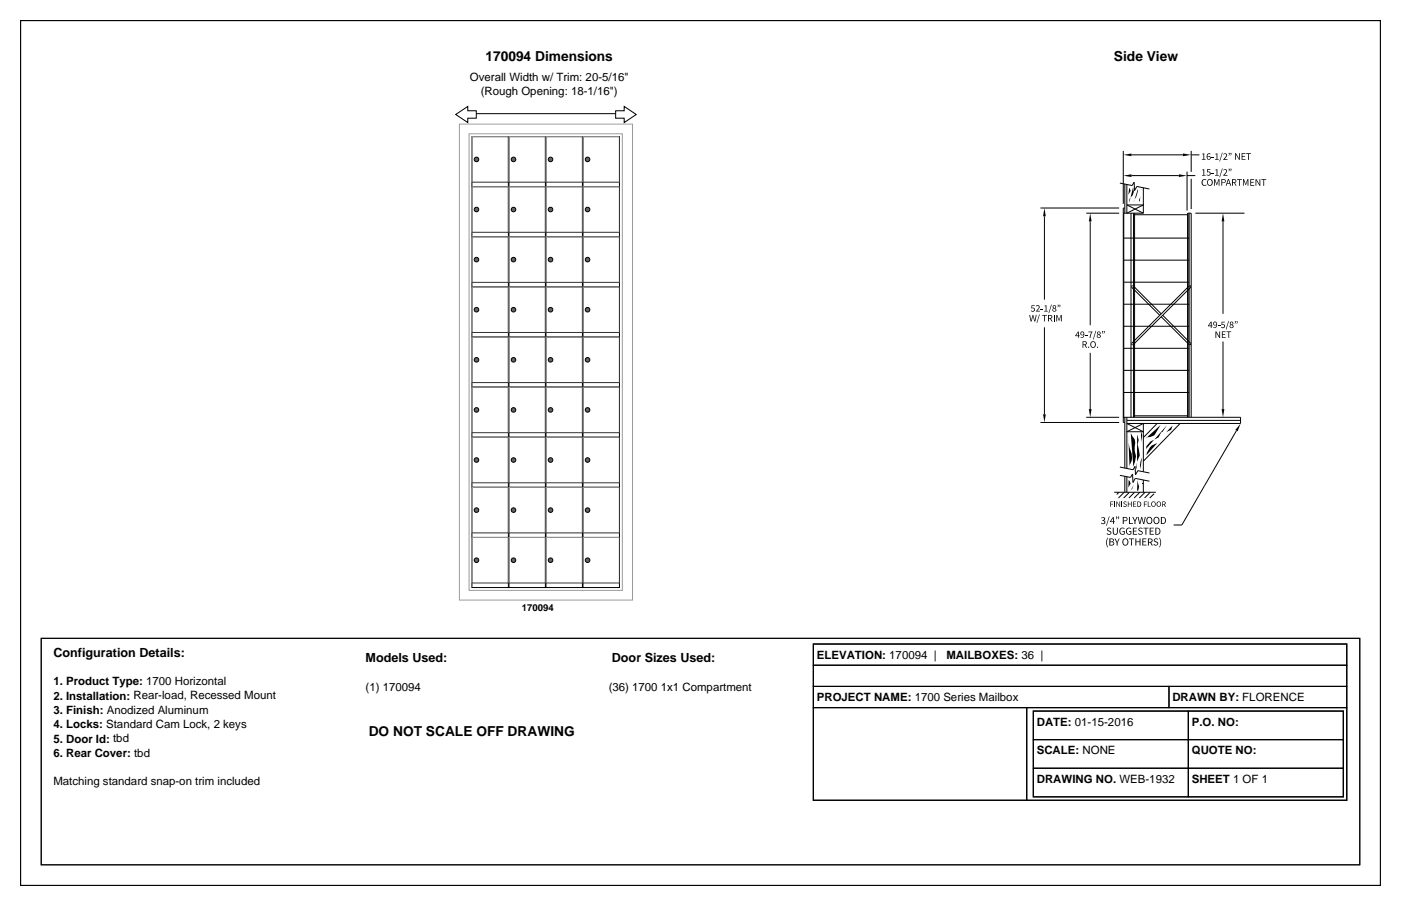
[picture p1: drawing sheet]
<svg xmlns="http://www.w3.org/2000/svg" width="432mm" height="279mm" viewBox="0 0 432 279" stroke-linecap="round" stroke-linejoin="round" font-family="sans-serif">
<path d="M12.7 196.8h406.4v69.9h-406.4z" fill="none" stroke="#000" stroke-width=".31"/>
<g fill="none" stroke="#000" stroke-width=".35">
<path d="M6.3 6.4h419.1v266.6h-419.1zM250.7 198.6h164.4v48.2h-164.4zM250.7 198.6h164.4v6.6h-164.4zM250.7 218.2h65.7v28.6h-65.7zM250.7 211.7h109.6v6.5h-109.6zM250.7 205.2h164.4v6.5h-164.4zM316.4 218.2h98.7v28.6h-98.7zM318.5 219.3h95.5v26.4h-95.5zM318.5 219.3h47.8v8.8h-47.8zM360.3 211.7h54.8v6.5h-54.8zM366.3 219.3h47.7v8.8h-47.7zM318.5 236.9h47.8v8.8h-47.8z"/>
<path d="M318.5 228.1h47.8v8.8h-47.8zM366.3 236.9h47.7v8.8h-47.7zM366.3 228.1h47.7v8.8h-47.7z"/>
</g>
<g fill="#fff" stroke="#000" stroke-width=".31">
<path d="M140.5 35.3l3.7-2.5v1.4h2.6v2.3h-2.6v1.3z"/>
<path d="M189.7 34.2h2.7v-1.4l3.7 2.5-3.7 2.5v-1.3h-2.7z"/>
</g>
<path d="M146.8 35.1h42.9" fill="none" stroke="#000" stroke-width=".31"/>
<path d="M145.5 42.1h11.2v15.5h-11.2z" fill="#fff" stroke="#000" stroke-width=".31"/>
<path d="M156.7 42.1h-11.2v14.1" fill="none" stroke="#999" stroke-width=".31"/>
<path d="M156.7 42.1v14.1h-11.2" fill="none" stroke="#333" stroke-width=".31"/>
<circle cx="146.9" cy="49.2" r=".7" fill="#666" stroke="#000" stroke-width=".31"/>
<path d="M156.9 42.1h11.2v15.5h-11.2z" fill="#fff" stroke="#000" stroke-width=".31"/>
<path d="M168.1 42.1h-11.2v14.1" fill="none" stroke="#999" stroke-width=".31"/>
<path d="M168.1 42.1v14.1h-11.2" fill="none" stroke="#333" stroke-width=".31"/>
<circle cx="158.3" cy="49.2" r=".7" fill="#666" stroke="#000" stroke-width=".31"/>
<path d="M168.3 42.1h11.2v15.5h-11.2z" fill="#fff" stroke="#000" stroke-width=".31"/>
<path d="M179.5 42.1h-11.2v14.1" fill="none" stroke="#999" stroke-width=".31"/>
<path d="M179.5 42.1v14.1h-11.2" fill="none" stroke="#333" stroke-width=".31"/>
<circle cx="169.7" cy="49.2" r=".7" fill="#666" stroke="#000" stroke-width=".31"/>
<path d="M179.7 42.1h11.2v15.5h-11.2z" fill="#fff" stroke="#000" stroke-width=".31"/>
<path d="M190.9 42.1h-11.2v14.1" fill="none" stroke="#999" stroke-width=".31"/>
<path d="M190.9 42.1v14.1h-11.2" fill="none" stroke="#333" stroke-width=".31"/>
<circle cx="181.1" cy="49.2" r=".7" fill="#666" stroke="#000" stroke-width=".31"/>
<path d="M145.5 57.6h11.2v15.4h-11.2z" fill="#fff" stroke="#000" stroke-width=".31"/>
<path d="M156.7 57.6h-11.2v14" fill="none" stroke="#999" stroke-width=".31"/>
<path d="M156.7 57.6v14h-11.2" fill="none" stroke="#333" stroke-width=".31"/>
<circle cx="146.9" cy="64.6" r=".7" fill="#666" stroke="#000" stroke-width=".31"/>
<path d="M156.9 57.6h11.2v15.4h-11.2z" fill="#fff" stroke="#000" stroke-width=".31"/>
<path d="M168.1 57.6h-11.2v14" fill="none" stroke="#999" stroke-width=".31"/>
<path d="M168.1 57.6v14h-11.2" fill="none" stroke="#333" stroke-width=".31"/>
<circle cx="158.3" cy="64.6" r=".7" fill="#666" stroke="#000" stroke-width=".31"/>
<path d="M168.3 57.6h11.2v15.4h-11.2z" fill="#fff" stroke="#000" stroke-width=".31"/>
<path d="M179.5 57.6h-11.2v14" fill="none" stroke="#999" stroke-width=".31"/>
<path d="M179.5 57.6v14h-11.2" fill="none" stroke="#333" stroke-width=".31"/>
<circle cx="169.7" cy="64.6" r=".7" fill="#666" stroke="#000" stroke-width=".31"/>
<path d="M179.7 57.6h11.2v15.4h-11.2z" fill="#fff" stroke="#000" stroke-width=".31"/>
<path d="M190.9 57.6h-11.2v14" fill="none" stroke="#999" stroke-width=".31"/>
<path d="M190.9 57.6v14h-11.2" fill="none" stroke="#333" stroke-width=".31"/>
<circle cx="181.1" cy="64.6" r=".7" fill="#666" stroke="#000" stroke-width=".31"/>
<path d="M145.5 73h11.2v15.5h-11.2z" fill="#fff" stroke="#000" stroke-width=".31"/>
<path d="M156.7 73h-11.2v14.1" fill="none" stroke="#999" stroke-width=".31"/>
<path d="M156.7 73v14.1h-11.2" fill="none" stroke="#333" stroke-width=".31"/>
<circle cx="146.9" cy="80.1" r=".7" fill="#666" stroke="#000" stroke-width=".31"/>
<path d="M156.9 73h11.2v15.5h-11.2z" fill="#fff" stroke="#000" stroke-width=".31"/>
<path d="M168.1 73h-11.2v14.1" fill="none" stroke="#999" stroke-width=".31"/>
<path d="M168.1 73v14.1h-11.2" fill="none" stroke="#333" stroke-width=".31"/>
<circle cx="158.3" cy="80.1" r=".7" fill="#666" stroke="#000" stroke-width=".31"/>
<path d="M168.3 73h11.2v15.5h-11.2z" fill="#fff" stroke="#000" stroke-width=".31"/>
<path d="M179.5 73h-11.2v14.1" fill="none" stroke="#999" stroke-width=".31"/>
<path d="M179.5 73v14.1h-11.2" fill="none" stroke="#333" stroke-width=".31"/>
<circle cx="169.7" cy="80.1" r=".7" fill="#666" stroke="#000" stroke-width=".31"/>
<path d="M179.7 73h11.2v15.5h-11.2z" fill="#fff" stroke="#000" stroke-width=".31"/>
<path d="M190.9 73h-11.2v14.1" fill="none" stroke="#999" stroke-width=".31"/>
<path d="M190.9 73v14.1h-11.2" fill="none" stroke="#333" stroke-width=".31"/>
<circle cx="181.1" cy="80.1" r=".7" fill="#666" stroke="#000" stroke-width=".31"/>
<path d="M145.5 88.5h11.2v15.4h-11.2z" fill="#fff" stroke="#000" stroke-width=".31"/>
<path d="M156.7 88.5h-11.2v14" fill="none" stroke="#999" stroke-width=".31"/>
<path d="M156.7 88.5v14h-11.2" fill="none" stroke="#333" stroke-width=".31"/>
<circle cx="146.9" cy="95.5" r=".7" fill="#666" stroke="#000" stroke-width=".31"/>
<path d="M156.9 88.5h11.2v15.4h-11.2z" fill="#fff" stroke="#000" stroke-width=".31"/>
<path d="M168.1 88.5h-11.2v14" fill="none" stroke="#999" stroke-width=".31"/>
<path d="M168.1 88.5v14h-11.2" fill="none" stroke="#333" stroke-width=".31"/>
<circle cx="158.3" cy="95.5" r=".7" fill="#666" stroke="#000" stroke-width=".31"/>
<path d="M168.3 88.5h11.2v15.4h-11.2z" fill="#fff" stroke="#000" stroke-width=".31"/>
<path d="M179.5 88.5h-11.2v14" fill="none" stroke="#999" stroke-width=".31"/>
<path d="M179.5 88.5v14h-11.2" fill="none" stroke="#333" stroke-width=".31"/>
<circle cx="169.7" cy="95.5" r=".7" fill="#666" stroke="#000" stroke-width=".31"/>
<path d="M179.7 88.5h11.2v15.4h-11.2z" fill="#fff" stroke="#000" stroke-width=".31"/>
<path d="M190.9 88.5h-11.2v14" fill="none" stroke="#999" stroke-width=".31"/>
<path d="M190.9 88.5v14h-11.2" fill="none" stroke="#333" stroke-width=".31"/>
<circle cx="181.1" cy="95.5" r=".7" fill="#666" stroke="#000" stroke-width=".31"/>
<path d="M145.5 103.9h11.2v15.5h-11.2z" fill="#fff" stroke="#000" stroke-width=".31"/>
<path d="M156.7 103.9h-11.2v14.1" fill="none" stroke="#999" stroke-width=".31"/>
<path d="M156.7 103.9v14.1h-11.2" fill="none" stroke="#333" stroke-width=".31"/>
<circle cx="146.9" cy="111" r=".7" fill="#666" stroke="#000" stroke-width=".31"/>
<path d="M156.9 103.9h11.2v15.5h-11.2z" fill="#fff" stroke="#000" stroke-width=".31"/>
<path d="M168.1 103.9h-11.2v14.1" fill="none" stroke="#999" stroke-width=".31"/>
<path d="M168.1 103.9v14.1h-11.2" fill="none" stroke="#333" stroke-width=".31"/>
<circle cx="158.3" cy="111" r=".7" fill="#666" stroke="#000" stroke-width=".31"/>
<path d="M168.3 103.9h11.2v15.5h-11.2z" fill="#fff" stroke="#000" stroke-width=".31"/>
<path d="M179.5 103.9h-11.2v14.1" fill="none" stroke="#999" stroke-width=".31"/>
<path d="M179.5 103.9v14.1h-11.2" fill="none" stroke="#333" stroke-width=".31"/>
<circle cx="169.7" cy="111" r=".7" fill="#666" stroke="#000" stroke-width=".31"/>
<path d="M179.7 103.9h11.2v15.5h-11.2z" fill="#fff" stroke="#000" stroke-width=".31"/>
<path d="M190.9 103.9h-11.2v14.1" fill="none" stroke="#999" stroke-width=".31"/>
<path d="M190.9 103.9v14.1h-11.2" fill="none" stroke="#333" stroke-width=".31"/>
<circle cx="181.1" cy="111" r=".7" fill="#666" stroke="#000" stroke-width=".31"/>
<path d="M145.5 119.4h11.2v15.4h-11.2z" fill="#fff" stroke="#000" stroke-width=".31"/>
<path d="M156.7 119.4h-11.2v14" fill="none" stroke="#999" stroke-width=".31"/>
<path d="M156.7 119.4v14h-11.2" fill="none" stroke="#333" stroke-width=".31"/>
<circle cx="146.9" cy="126.4" r=".7" fill="#666" stroke="#000" stroke-width=".31"/>
<path d="M156.9 119.4h11.2v15.4h-11.2z" fill="#fff" stroke="#000" stroke-width=".31"/>
<path d="M168.1 119.4h-11.2v14" fill="none" stroke="#999" stroke-width=".31"/>
<path d="M168.1 119.4v14h-11.2" fill="none" stroke="#333" stroke-width=".31"/>
<circle cx="158.3" cy="126.4" r=".7" fill="#666" stroke="#000" stroke-width=".31"/>
<path d="M168.3 119.4h11.2v15.4h-11.2z" fill="#fff" stroke="#000" stroke-width=".31"/>
<path d="M179.5 119.4h-11.2v14" fill="none" stroke="#999" stroke-width=".31"/>
<path d="M179.5 119.4v14h-11.2" fill="none" stroke="#333" stroke-width=".31"/>
<circle cx="169.7" cy="126.4" r=".7" fill="#666" stroke="#000" stroke-width=".31"/>
<path d="M179.7 119.4h11.2v15.4h-11.2z" fill="#fff" stroke="#000" stroke-width=".31"/>
<path d="M190.9 119.4h-11.2v14" fill="none" stroke="#999" stroke-width=".31"/>
<path d="M190.9 119.4v14h-11.2" fill="none" stroke="#333" stroke-width=".31"/>
<circle cx="181.1" cy="126.4" r=".7" fill="#666" stroke="#000" stroke-width=".31"/>
<path d="M145.5 134.8h11.2v15.5h-11.2z" fill="#fff" stroke="#000" stroke-width=".31"/>
<path d="M156.7 134.8h-11.2v14.1" fill="none" stroke="#999" stroke-width=".31"/>
<path d="M156.7 134.8v14.1h-11.2" fill="none" stroke="#333" stroke-width=".31"/>
<circle cx="146.9" cy="141.9" r=".7" fill="#666" stroke="#000" stroke-width=".31"/>
<path d="M156.9 134.8h11.2v15.5h-11.2z" fill="#fff" stroke="#000" stroke-width=".31"/>
<path d="M168.1 134.8h-11.2v14.1" fill="none" stroke="#999" stroke-width=".31"/>
<path d="M168.1 134.8v14.1h-11.2" fill="none" stroke="#333" stroke-width=".31"/>
<circle cx="158.3" cy="141.9" r=".7" fill="#666" stroke="#000" stroke-width=".31"/>
<path d="M168.3 134.8h11.2v15.5h-11.2z" fill="#fff" stroke="#000" stroke-width=".31"/>
<path d="M179.5 134.8h-11.2v14.1" fill="none" stroke="#999" stroke-width=".31"/>
<path d="M179.5 134.8v14.1h-11.2" fill="none" stroke="#333" stroke-width=".31"/>
<circle cx="169.7" cy="141.9" r=".7" fill="#666" stroke="#000" stroke-width=".31"/>
<path d="M179.7 134.8h11.2v15.5h-11.2z" fill="#fff" stroke="#000" stroke-width=".31"/>
<path d="M190.9 134.8h-11.2v14.1" fill="none" stroke="#999" stroke-width=".31"/>
<path d="M190.9 134.8v14.1h-11.2" fill="none" stroke="#333" stroke-width=".31"/>
<circle cx="181.1" cy="141.9" r=".7" fill="#666" stroke="#000" stroke-width=".31"/>
<path d="M145.5 150.3h11.2v15.4h-11.2z" fill="#fff" stroke="#000" stroke-width=".31"/>
<path d="M156.7 150.3h-11.2v14" fill="none" stroke="#999" stroke-width=".31"/>
<path d="M156.7 150.3v14h-11.2" fill="none" stroke="#333" stroke-width=".31"/>
<circle cx="146.9" cy="157.3" r=".7" fill="#666" stroke="#000" stroke-width=".31"/>
<path d="M156.9 150.3h11.2v15.4h-11.2z" fill="#fff" stroke="#000" stroke-width=".31"/>
<path d="M168.1 150.3h-11.2v14" fill="none" stroke="#999" stroke-width=".31"/>
<path d="M168.1 150.3v14h-11.2" fill="none" stroke="#333" stroke-width=".31"/>
<circle cx="158.3" cy="157.3" r=".7" fill="#666" stroke="#000" stroke-width=".31"/>
<path d="M168.3 150.3h11.2v15.4h-11.2z" fill="#fff" stroke="#000" stroke-width=".31"/>
<path d="M179.5 150.3h-11.2v14" fill="none" stroke="#999" stroke-width=".31"/>
<path d="M179.5 150.3v14h-11.2" fill="none" stroke="#333" stroke-width=".31"/>
<circle cx="169.7" cy="157.3" r=".7" fill="#666" stroke="#000" stroke-width=".31"/>
<path d="M179.7 150.3h11.2v15.4h-11.2z" fill="#fff" stroke="#000" stroke-width=".31"/>
<path d="M190.9 150.3h-11.2v14" fill="none" stroke="#999" stroke-width=".31"/>
<path d="M190.9 150.3v14h-11.2" fill="none" stroke="#333" stroke-width=".31"/>
<circle cx="181.1" cy="157.3" r=".7" fill="#666" stroke="#000" stroke-width=".31"/>
<path d="M145.5 165.7h11.2v15.5h-11.2z" fill="#fff" stroke="#000" stroke-width=".31"/>
<path d="M156.7 165.7h-11.2v14.1" fill="none" stroke="#999" stroke-width=".31"/>
<path d="M156.7 165.7v14.1h-11.2" fill="none" stroke="#333" stroke-width=".31"/>
<circle cx="146.9" cy="172.8" r=".7" fill="#666" stroke="#000" stroke-width=".31"/>
<path d="M156.9 165.7h11.2v15.5h-11.2z" fill="#fff" stroke="#000" stroke-width=".31"/>
<path d="M168.1 165.7h-11.2v14.1" fill="none" stroke="#999" stroke-width=".31"/>
<path d="M168.1 165.7v14.1h-11.2" fill="none" stroke="#333" stroke-width=".31"/>
<circle cx="158.3" cy="172.8" r=".7" fill="#666" stroke="#000" stroke-width=".31"/>
<path d="M168.3 165.7h11.2v15.5h-11.2z" fill="#fff" stroke="#000" stroke-width=".31"/>
<path d="M179.5 165.7h-11.2v14.1" fill="none" stroke="#999" stroke-width=".31"/>
<path d="M179.5 165.7v14.1h-11.2" fill="none" stroke="#333" stroke-width=".31"/>
<circle cx="169.7" cy="172.8" r=".7" fill="#666" stroke="#000" stroke-width=".31"/>
<path d="M179.7 165.7h11.2v15.5h-11.2z" fill="#fff" stroke="#000" stroke-width=".31"/>
<path d="M190.9 165.7h-11.2v14.1" fill="none" stroke="#999" stroke-width=".31"/>
<path d="M190.9 165.7v14.1h-11.2" fill="none" stroke="#333" stroke-width=".31"/>
<circle cx="181.1" cy="172.8" r=".7" fill="#666" stroke="#000" stroke-width=".31"/>
<path d="M141.6 38.3h53.4v146.8h-53.4zM144.6 41.3h47.2v140.8h-47.2z" fill="none" stroke="#999" stroke-width=".31"/>
<g fill="#000">
<path d="M348 57.9l.5 .9-.7 1.3zM346.2 47.8l2.5-.5v.9zM346.2 54.2l2.5-.4v.8zM349.2 57.8l.3 1.3-.4 1.1-.9 1-.2 1.3zM350.7 58.4a5.1 5.1 0 0 1-1.2 3.4l-.1 .6zM351.9 58.3l.1 .8zM363.3 53.8l2.6 .4-2.6 .4zM364.6 47.3l2.5 .5-2.5 .4zM370.5 47.4l.6-.1v1.8h.5v.2h-1.2v-.2h.5v-1.5h-.4zM370.5 52.3l.6-.1v1.8h.5v.2h-1.2v-.2h.5v-1.5h-.4zM370.6 55.5l.7-.3 .5 .2-.2 .1a.76 .76 0 0 0-1 .8 .76 .76 0 0 0 1 .7h.3a.94 .94 0 0 1-1.3 .1 .94 .94 0 0 1-.2-1.3zM372.1 52.2h1v.2h-.8l-.1 .6a.69 .69 0 0 1 .9 .4 .69 .69 0 0 1-.3 .9 .69 .69 0 0 1-.9-.4v-.1a.47 .47 0 0 0 .7 .2 .47 .47 0 0 0 .2-.6 .47 .47 0 0 0-.7-.2z"/>
<path d="M373.4 48.4h.7v.2h-.7zM373.4 53.3h.7v.2h-.7zM374.2 55.2h.3l.5 1.5 .5-1.5h.4v2.1h-.3v-1.8l-.5 1.6-.7-1.6v1.8h-.2zM374.6 47.4l.6-.1v1.8h.4v.2h-1.1v-.2h.5v-1.5h-.4zM374.6 52.3l.6-.1v1.8h.4v.2h-1.1v-.2h.5v-1.5h-.4zM376.7 47.1h.1l-.8 2.7h-.2zM376.7 52h.1l-.8 2.7h-.2zM377 47.6a.66 .66 0 0 1 1-.2 .66 .66 0 0 1 0 1l-.6 .7h.9v.2h-1.3l.9-1.4-.1-.4zM377 52.5a.66 .66 0 0 1 1-.2 .66 .66 0 0 1 0 1l-.6 .7h.9v.2h-1.3l.9-1.5-.1-.3zM380.7 47.2h.2l1 1.7v-1.7h.2v2.1h-.2l-1-1.7v1.7h-.3zM381.3 55.2h1.4v.3h-.6v1.8h-.2v-1.8h-.6zM382.7 47.2h1.1v.3h-.9v.6h.8v.2h-.8v.8h1v.2h-1.2z"/>
<path d="M383.1 55.2h.3l.5 1.5 .6-1.5h.3v2.1h-.3l.1-1.8-.6 1.6-.7-1.6v1.8h-.2zM384.1 47.2h1.4v.3h-.6v1.8h-.2v-1.8h-.6zM385.3 55.2h1.2v.3h-.9v.6h.8v.2h-.8v.8h1v.2h-1.2zM387 55.2h.2l1 1.7v-1.7h.2v2.1h-.2l-1-1.7v1.7h-.2zM388.8 55.2h1.5v.3h-.7v1.8h-.2v-1.8h-.6zM321.9 64.2l.4 2.5h-.8zM336 65.7l.4 2.6h-.8zM351.4 60.6l-.1 1.7-.3-.6zM376.9 65.7l.5 2.6h-.9zM317.2 97.1h.3l.3 1.8 .4-1.8h.3l.4 1.8 .4-1.8h.2l-.4 2h-.3l-.4-1.6-.4 1.6h-.3zM317.9 94.2h1v.2h-.8v.5a.68 .68 0 0 1 .8 .4 .68 .68 0 0 1-.3 .9 .68 .68 0 0 1-.9-.3l.1-.2a.45 .45 0 0 0 .6 .3 .45 .45 0 0 0 .3-.7 .45 .45 0 0 0-.7-.1zM319.3 94.4a.64 .64 0 0 1 .9-.2 .64 .64 0 0 1 0 1l-.6 .7h.9v.2h-1.2l.9-1.4-.2-.3-.6 .1z"/>
<path d="M320.3 97h.2l-.8 2.6h-.2zM320.8 95.2h.7v.2h-.7zM321.2 97.1h1.5v.2h-.6v1.8h-.3v-1.8h-.6zM321.9 94.3l.6-.2v1.8h.4v.2h-1.1v-.2h.5v-1.5zM324 93.9h.2l-.8 2.7h-.2zM324.8 97.1h.2v2h-.2zM325.6 97.1h.3l.5 1.5 .5-1.5h.3v2h-.2v-1.7l-.5 1.5-.7-1.5v1.7h-.2zM348.8 88.1h.4l-.4 .4zM366.6 88.1h.4v.4zM378.6 99h.2l-.8 2.6h-.2zM334.5 103.3h.7v.2h-.7zM335.4 107h.2v.2h-.2z"/>
<path d="M335.4 102.3h1.3l-.6 1.9h-.3l.1-.4 .5-1.3h-1zM337.7 102h.2l-.9 2.7h-.1zM338.1 107h.3v.2h-.3zM348.7 105.9l.5 .5h-.5zM367 105.9v.5h-.4zM374.6 102.2h.3l.9 1.7v-1.7h.2v2h-.2l-1-1.7 .1 1.7h-.3zM375.4 100.3h.7v.2h-.7zM376.5 99.2h1v.2h-.8v.6a.68 .68 0 0 1 .8 .4 .68 .68 0 0 1-.3 .9 .68 .68 0 0 1-.9-.4l.1-.1a.45 .45 0 0 0 .6 .2 .45 .45 0 0 0 .3-.6 .45 .45 0 0 0-.7-.2zM376.6 102.2h1.1v.2h-.9v.6h.8v.2h-.8v.8h1v.2h-1.2zM378 102.2h1.5v.2h-.7v1.8h-.2v-1.8h-.6zM321.5 127.8h.8l-.4 2.5zM335.6 126.2h.8l-.4 2.5z"/>
<path d="M348.5 133.5l1.2 2 .2 1-.2 2.5 .4 1.7-.8 3.2zM350.5 134l.4 1.7-.3 1.4 .7 3.4-.8 1.8-.3 1.9 .2 .6zM354.9 137.4l1.8-.8-3.4 3.8 .2-.9zM353.4 134.9l-.4 .4 4.7-4.2-1.9 3.1-1.3 .6zM354.6 136.2l-1.3 1.4-.1 .9 6.5-7.4-1.4 2-.4 .3-.8 1.5zM361.4 131.2l-.4 1.3-1.5 .8zM376.5 126.2h.9l-.5 2.5zM382.4 130.6l-.9 2.4-.8-.4zM341.8 159.2h.2l-.9 2.9h-.2zM342.2 154.7h.9v.1h-.7v.6h.6v.2h-.6v.7h-.2zM343.4 154.7h.2v1.6h-.2zM344.1 154.7h.2l.8 1.3-.1-1.4h.2v1.7h-.2l-.8-1.4 .1 1.4h-.2z"/>
<path d="M345.7 154.7h.2v1.6h-.2zM346.3 154.8l.5-.2 .5 .2h-.7l-.1 .4a.6 .6 0 0 1 .7 .4 .6 .6 0 0 1-.5 .7l-.5-.2 .1-.2 .6 .2 .2-.2-.8-.6zM347.6 154.7h.2v.6h.8v-.6h.2v1.6h-.2v-.8h-.8v.8h-.2zM347.9 148l.6 1.1-.7 1.3zM348 159.4h.2v2h1v.2h-1.2zM347.7 134.1l.4 3.8a5 5 0 0 1 .2 5.3l-.2 1zM349.2 154.7h1v.1h-.8v.5h.7v.2h-.7v.6h.8v.2h-1zM349.4 149.6l-.4 1-.5 .7zM350.6 148l.5 2.1-.3 1.1-.4 .2zM350.6 159.4h.3l.4 1.9 .5-1.9h.2l.5 1.9 .3-1.9h.3l-.4 2.2h-.4l-.4-1.8-.4 1.8h-.4zM352 141.1l-.5 3.6-.2-1.2zM351.7 148.2l.5 1z"/>
<path d="M352 149h.3v.3h-.3zM352.6 154.7h.9v.1h-.7v.6h.6v.2h-.6v.7h-.2zM353.8 154.7h.2v1.4h.7v.2h-1zM339.4 159.7a.62 .62 0 0 1 1-.2 .62 .62 0 0 1-.2 1 .67 .67 0 0 1 .2 1.1 .67 .67 0 0 1-1.1-.3l.1-.1a.47 .47 0 0 0 .7 .2 .47 .47 0 0 0 .2-.7l-.6-.1v-.2l.4-.1a.4 .4 0 0 0 0-.6 .4 .4 0 0 0-.6 .2zM341.4 162.9l.7-.2 .4 .3-.2 .1a.42 .42 0 0 0-.6-.2 .42 .42 0 0 0-.1 .6 .72 .72 0 0 1 .9 .6 .72 .72 0 0 1-.7 .8l-.8-.3 .3-.2 .8 .3 .2-.3-1.1-.9zM341.3 165.8l.2 .1a2.87 2.87 0 0 0 0 2.8l-.2 .1a2.8 2.8 0 0 1 0-3zM343 162.7h.3l.1 1.9 .5 .1 .3-.3 .1-1.7h.2v1.3a.79 .79 0 0 1-.8 .9 .79 .79 0 0 1-.7-.9zM343.5 166.1h.3l.5 1.1 .5-1.1h.3l-.6 1.3v.8h-.3v-.8zM345.4 162.9l.9-.2 .3 .3-.1 .1a.82 .82 0 0 0-1.3 .7 .82 .82 0 0 0 1.2 .8v-.6h-.5v-.2h.8v.9a1.1 1.1 0 0 1-1.6-.2 1.1 1.1 0 0 1 .3-1.6zM347.4 162.9l.9-.2 .3 .3-.1 .1a.82 .82 0 0 0-1.2 .7 .82 .82 0 0 0 1.1 .8v-.6h-.4v-.2h.7v.9a1.1 1.1 0 0 1-1.6-.2 1.1 1.1 0 0 1 .3-1.6zM348 166.1h1.5v.2h-.6v1.9h-.3v-1.9h-.6zM349.2 162.7h1.2v.3h-1v.7h.9v.2h-.9v.8h1v.2h-1.2z"/>
<path d="M349 159.4h.3l.5 1.1 .5-1.1h.3l-.6 1.4v.8h-.3l-.1-.8zM349.9 166.1h.3v.9h1v-.9h.3v2.1h-.3v-1h-1v1h-.3zM351 162.9l.8-.2 .4 .3-.2 .1a.42 .42 0 0 0-.6-.2 .42 .42 0 0 0-.1 .6 .72 .72 0 0 1 .9 .6 .72 .72 0 0 1-.7 .8l-.8-.3 .2-.2 .9 .3 .2-.3-1.1-.9zM352.1 166.1h1.2v.2h-.9v.7h.8v.2h-.8v.8h1v.2h-1.3zM352.4 162.7h1.6v.3h-.7v1.9h-.3l.1-1.9h-.7zM354.3 162.7h1.3v.3h-1v.7h.9v.2h-.9v.8h1v.2h-1.3zM355.8 166.2l.7-.2 .4 .3-.1 .2a.42 .42 0 0 0-.6-.3 .42 .42 0 0 0-.2 .6 .72 .72 0 0 1 .9 .6 .72 .72 0 0 1-.7 .9l-.7-.4 .2-.2 .8 .3 .2-.3-1-.8zM357.2 165.9l.2-.1a2.8 2.8 0 0 1 0 3l-.2-.1a2.87 2.87 0 0 0 0-2.8z"/>
<path d="M372.3 55.5a.95 .95 0 0 1 1.5 .8 .95 .95 0 0 1-1.5 .7 1.36 1.36 0 0 1 0-1.5zM372.4 55.6a.75 .75 0 0 0-.1 1.1 .75 .75 0 0 0 1 .2 .75 .75 0 0 0 .2-1.1 .75 .75 0 0 0-1.1-.2z"/>
<path d="M372.1 47.5l.5-.2 .5 .2-.1 .1-.5-.1-.4 .8a.61 .61 0 0 1 1 .2 .61 .61 0 0 1-.4 .9 .61 .61 0 0 1-.8-.6zM372.3 48.4l-.2 .1 .3 .6a.4 .4 0 0 0 .5-.5 .4 .4 0 0 0-.6-.2z"/>
<path d="M376.4 55.2h.7a.69 .69 0 0 1 .7 .9 .69 .69 0 0 1-1.1 .4v.8h-.3zM376.7 55.5v.8a.62 .62 0 0 0 .9-.5l-.3-.3z"/>
<path d="M378.7 47.2l.3 .2-.3 .6 .2-.6zM379.2 47.2l.4 .2-.4 .6z"/>
<path d="M378.7 52l.3 .3-.3 .5 .2-.5zM379.2 52l.4 .3-.4 .5z"/>
<path d="M378.5 55.2h.3l.7 2.1h-.3l-.2-.7h-.8l-.2 .7h-.2zM378.6 55.4l-.3 1h.6z"/>
<path d="M379.7 55.2l.9 .1 .4 .2v.6l-.4 .3 .5 .9h-.3l-.5-.9h-.3v.9h-.3zM380 55.5v.7l.8-.2v-.4z"/>
<path d="M323 97.1l.9 .1 .4 .2v.6l-.4 .3 .5 .8h-.3l-.5-.8h-.3v.8h-.3zM323.3 97.3v.8l.7-.2v-.4z"/>
<path d="M324.5 94.3a.56 .56 0 0 1 .9-.1 .56 .56 0 0 1-.1 .9 .56 .56 0 0 1 0 .9 .56 .56 0 0 1-.8-.1 .56 .56 0 0 1 .2-.8zM324.5 95.6a.4 .4 0 0 0 .8 0 .4 .4 0 0 0-.8 0zM324.6 94.6a.35 .35 0 0 0 .7 0 .35 .35 0 0 0-.7 0z"/>
<path d="M326 94l.3 .2-.3 .6zM326.5 94l.3 .2-.3 .6z"/>
<path d="M380.6 99.1l.3 .2-.3 .5zM381.2 99.1l.3 .2-.4 .5z"/>
<path d="M332.2 102.3h.3v1.2h.3v.2h-.3v.5h-.2v-.5h-.9zM332.3 102.5l-.6 .9 .6 .1z"/>
<path d="M333.1 102.4l.2-.2a.61 .61 0 0 1 .9 .5 .95 .95 0 0 1 0 1 .95 .95 0 0 1-.9 .5l-.3-.2h.7l.3-.8a.59 .59 0 0 1-.9 .1 .59 .59 0 0 1 0-.9zM333.2 102.8a.43 .43 0 0 0 .8 0 .43 .43 0 0 0-.8 0z"/>
<path d="M333.7 105.2l.9 .1 .3 .2v.6l-.4 .3 .5 .8h-.3l-.4-.8h-.4v.8h-.2zM333.9 105.5v.7l.8-.2v-.4z"/>
<path d="M336.3 105.5a.93 .93 0 0 1 1.4 .7 .93 .93 0 0 1-1.4 .8 1.32 1.32 0 0 1 0-1.5zM336.5 105.7a.73 .73 0 0 0-.2 1 .73 .73 0 0 0 1 .1 .73 .73 0 0 0 .2-1 .73 .73 0 0 0-1-.1z"/>
<path d="M338.2 102.4a.56 .56 0 0 1 .9-.1 .56 .56 0 0 1-.2 .9 .56 .56 0 0 1 .1 .9 .56 .56 0 0 1-.8-.1 .56 .56 0 0 1 .2-.8zM338.2 103.7a.4 .4 0 0 0 .8 0 .4 .4 0 0 0-.8 0zM338.3 102.7a.35 .35 0 0 0 .7 0 .35 .35 0 0 0-.7 0z"/>
<path d="M339.7 102.1l.3 .3-.3 .5zM340.2 102.1l.3 .3-.3 .5z"/>
<path d="M373.1 99.2h.3v1.2h.3v.2h-.3v.6h-.2v-.6h-.9zM373.2 99.5l-.6 .9h.6z"/>
<path d="M374.1 99.3l.1-.1a.61 .61 0 0 1 .9 .5 .95 .95 0 0 1 0 1 .95 .95 0 0 1-.9 .4l-.3-.1 .7-.1 .3-.8a.59 .59 0 0 1-.9 .1 .59 .59 0 0 1 .1-.9zM374.1 99.8a.43 .43 0 0 0 .8 0 .43 .43 0 0 0-.8 0z"/>
<path d="M379.1 99.4a.56 .56 0 0 1 .9-.1 .56 .56 0 0 1-.1 .9 .56 .56 0 0 1 0 .8 .56 .56 0 0 1-.8-.1 .56 .56 0 0 1 .2-.8zM379.2 100.6a.38 .38 0 0 0 .7 0 .38 .38 0 0 0-.7 0zM379.3 99.7a.32 .32 0 0 0 .6 0 .32 .32 0 0 0-.6 0z"/>
<path d="M346.1 159.4h.6a.74 .74 0 0 1 .8 1 .74 .74 0 0 1-1.2 .3v.9h-.2zM346.3 159.7v.8a.66 .66 0 0 0 1-.4l-.3-.4z"/>
<path d="M350.5 154.7a.88 .88 0 0 1 1.2 .8 .88 .88 0 0 1-1.1 .8zM350.8 154.8v1.3a.65 .65 0 0 0 .7-.6 .65 .65 0 0 0-.7-.7z"/>
<path d="M355 154.8a.76 .76 0 0 1 1.2 .7 .76 .76 0 0 1-1.2 .6l-.2-.6zM355.2 155a.6 .6 0 0 0-.2 .8 .6 .6 0 0 0 .9 .1 .6 .6 0 0 0 .1-.8 .6 .6 0 0 0-.8-.1z"/>
<path d="M356.6 154.8a.76 .76 0 0 1 1.2 .7 .76 .76 0 0 1-1.1 .6l-.3-.6zM356.8 155a.6 .6 0 0 0-.1 .8 .6 .6 0 0 0 .8 .1 .6 .6 0 0 0 .1-.8 .6 .6 0 0 0-.8-.1z"/>
<path d="M357.8 159.4a1.16 1.16 0 0 1 1.6 1.1 1.16 1.16 0 0 1-1.6 1.1zM358.1 159.6v1.8a.88 .88 0 0 0 1-.9 .88 .88 0 0 0-1-.9z"/>
<path d="M358.2 154.6l1 .2v.5l-.3 .3 .4 .7h-.2l-.4-.7h-.3v.7h-.2zM358.4 154.8v.6l.6-.1v-.4z"/>
<path d="M341.9 166.1h.7a.55 .55 0 0 1 .7 .3 .55 .55 0 0 1-.4 .7 .57 .57 0 0 1 .5 .5 .57 .57 0 0 1-.5 .6h-1zM342.2 166.3v.7l.8-.2v-.4zM342.2 167.2v.8a.7 .7 0 0 0 1-.4 .69 .69 0 0 0-1-.4z"/>
<path d="M343 159.5h.3v1.3h.3v.2h-.3v.6h-.3v-.6h-.9zM343 159.8l-.6 1h.6z"/>
<path d="M344 159.3l.3 .3-.3 .5zM344.6 159.3l.3 .3-.3 .5z"/>
<path d="M346.3 166.2a1.04 1.04 0 0 1 1.5 .9 1.04 1.04 0 0 1-1.5 1l-.4-1zM346.4 166.5l-.2 .6a.68 .68 0 0 0 .7 .9 .68 .68 0 0 0 .6-.9 .66 .66 0 0 0-.3-.7 .66 .66 0 0 0-.8 .1z"/>
<path d="M353.7 159.6a1.04 1.04 0 0 1 1.5 .9 1.04 1.04 0 0 1-1.5 .9l-.4-.9zM353.8 159.8a.8 .8 0 0 0-.2 1.2 .8 .8 0 0 0 1.1 .1 .8 .8 0 0 0 .2-1.1 .8 .8 0 0 0-1.1-.2z"/>
<path d="M353.8 166.1h.7a.64 .64 0 0 1 .7 .4 .64 .64 0 0 1-.4 .8l.5 1-.3-.1-.5-.9h-.4v.9h-.3zM354.1 166.3v.8l.8-.2v-.4z"/>
<path d="M355.9 159.6a1.04 1.04 0 0 1 1.5 .9 1.04 1.04 0 0 1-1.5 .9l-.4-.9zM356 159.8a.8 .8 0 0 0-.2 1.2 .8 .8 0 0 0 1.1 .1 .8 .8 0 0 0 .2-1.1 .8 .8 0 0 0-1.1-.2z"/>
<path d="M356.1 162.7a1.16 1.16 0 0 1 1.5 1.1 1.16 1.16 0 0 1-1.5 1.1zM356.4 162.9v1.8a.88 .88 0 0 0 1-.9 .88 .88 0 0 0-1-.9z"/>
</g>
<g fill="none" stroke="#000" stroke-width=".31">
<path d="M345.2 56.5l3.7 .7 .7-1 .1 2.6 .7-1.3 3.9 .8M346.2 46.5v16.4M346.7 56.8v8.9M347.3 56.9v8.8l5.1-2.5h-5.1l5.1 2.5M348.7 47.8h15.9M348.7 54.2h14.6M352.4 57.9v7.8M365.9 54.2h2.5M365.9 52.9v12M367.1 47.8h2.6M367.1 46.5v6.5M367.1 55.2v9.3"/>
<path d="M320.7 64.1h24.2M321.9 66.7v25.7M334.8 65.7h10.1M336 68.3v32M346.2 65.7h6.2M346.2 73.4h20.3M346.4 65.7v63M346.7 64.1h-.5v66.2h.5M348.6 65.7v63M349.4 65.7v63M349.7 66.2h16.3M349.7 65.7v63"/>
<path d="M366.2 65.7v63M366.5 65.7v63M368.4 65.7h15.1M376.9 68.3v28.5M346.2 93.8h20.3M346.2 80.2h20.3M346.2 87h20.3M348.8 88.5l8.6 8.7M349.2 88.1l8.7 8.7M357.9 97.7l8.7 8.7M358.4 97.2l8.6 8.7M366.6 88.1l-17.8 17.8"/>
<path d="M367 88.5l-17.8 17.9M321.9 100.9v26.9M336 108.8v17.4M346.2 100.6h20.3M346.2 107.4h20.3M346.2 114.2h20.3M376.9 105.3v20.9M320.7 130.3h24.2M334.8 128.7h10.1M346.2 128.7h36.1v1.9h-35l5.1 2.5h-5.1l5.1-2.5v14.9M346.2 121h20.3M346.7 128.7v15.6"/>
<path d="M347.3 128.7v15.8M347.3 129.6h35M349.7 128.2h16.3M356.6 130.6l-4.2 4.4M363.7 130.6l-11.3 11.6M366 128.7v-63h1.1v63M381.1 132.8l-16.8 29.1h-2.6M343.4 151.8h12.8M344.9 151.8l-.7 .7M345.2 144l4 .9 .6-1.1 .2 2.6 .7-1.3 3.6 .8M345.2 146.6l3.2 .6 .7-1 .1 2.6 .7-1.3 4.4 .9M346.5 151.8l-1.8 1.8"/>
<path d="M346.7 146.9v4.9M347.3 147v4.8M348.1 151.8l-1.8 1.8M349.7 151.8l-1.8 1.8M351.3 151.8l-1.7 1.8M352.4 148v3.8M352.9 151.8l-1.7 1.8M354.5 151.8l-1.7 1.8M355.7 152.3l-1.3 1.3"/>
</g>
<path d="M351.8 132.8v4.3" fill="none" stroke="#000" stroke-width=".42"/>
<g font-size="4.2">
<text x="149.6" y="18.7">170094 Dimensions</text>
<text x="343.3" y="18.7">Side View</text>
<text x="113.6" y="227">DO NOT SCALE OFF DRAWING</text>
</g>
<g font-size="3.9">
<text x="16.4" y="202.5">Configuration Details:</text>
<text x="112.7" y="204.2">Models Used:</text>
<text x="188.6" y="204.2">Door Sizes Used:</text>
</g>
<g font-size="3.5">
<text x="144.8" y="25">Overall Width w/ Trim: 20-5/16&quot;</text>
<text x="148.2" y="29.4">(Rough Opening: 18-1/16&quot;)</text>
<text x="251.7" y="203.2">ELEVATION: 170094 |</text>
<text x="291.7" y="203.2">MAILBOXES: 36 |</text>
<text x="16.4" y="211.3">1. Product Type: 1700 Horizontal</text>
<text x="16.4" y="215.7">2. Installation: Rear-load, Recessed Mount</text>
<text x="112.7" y="213">(1) 170094</text>
<text x="187.6" y="213">(36) 1700 1x1 Compartment</text>
<text x="16.4" y="220.1">3. Finish: Anodized Aluminum</text>
<text x="251.7" y="216.2">PROJECT NAME: 1700 Series Mailbox</text>
<text x="361.3" y="216.2">DRAWN BY: FLORENCE</text>
<text x="16.4" y="224.6">4. Locks: Standard Cam Lock, 2 keys</text>
<text x="319.5" y="223.8">DATE: 01-15-2016</text>
<text x="367.3" y="223.8">P.O. NO:</text>
<text x="16.4" y="229">5. Door Id: tbd</text>
<text x="16.4" y="233.4">6. Rear Cover: tbd</text>
<text x="319.5" y="232.7">SCALE: NONE</text>
<text x="367.3" y="232.7">QUOTE NO:</text>
<text x="16.4" y="242.2">Matching standard snap-on trim included</text>
<text x="319.5" y="241.5">DRAWING NO. WEB-1932</text>
<text x="367.3" y="241.5">SHEET 1 OF 1</text>
</g>
<text font-size="2.9" x="160.8" y="188.4">170094</text>
</svg>
